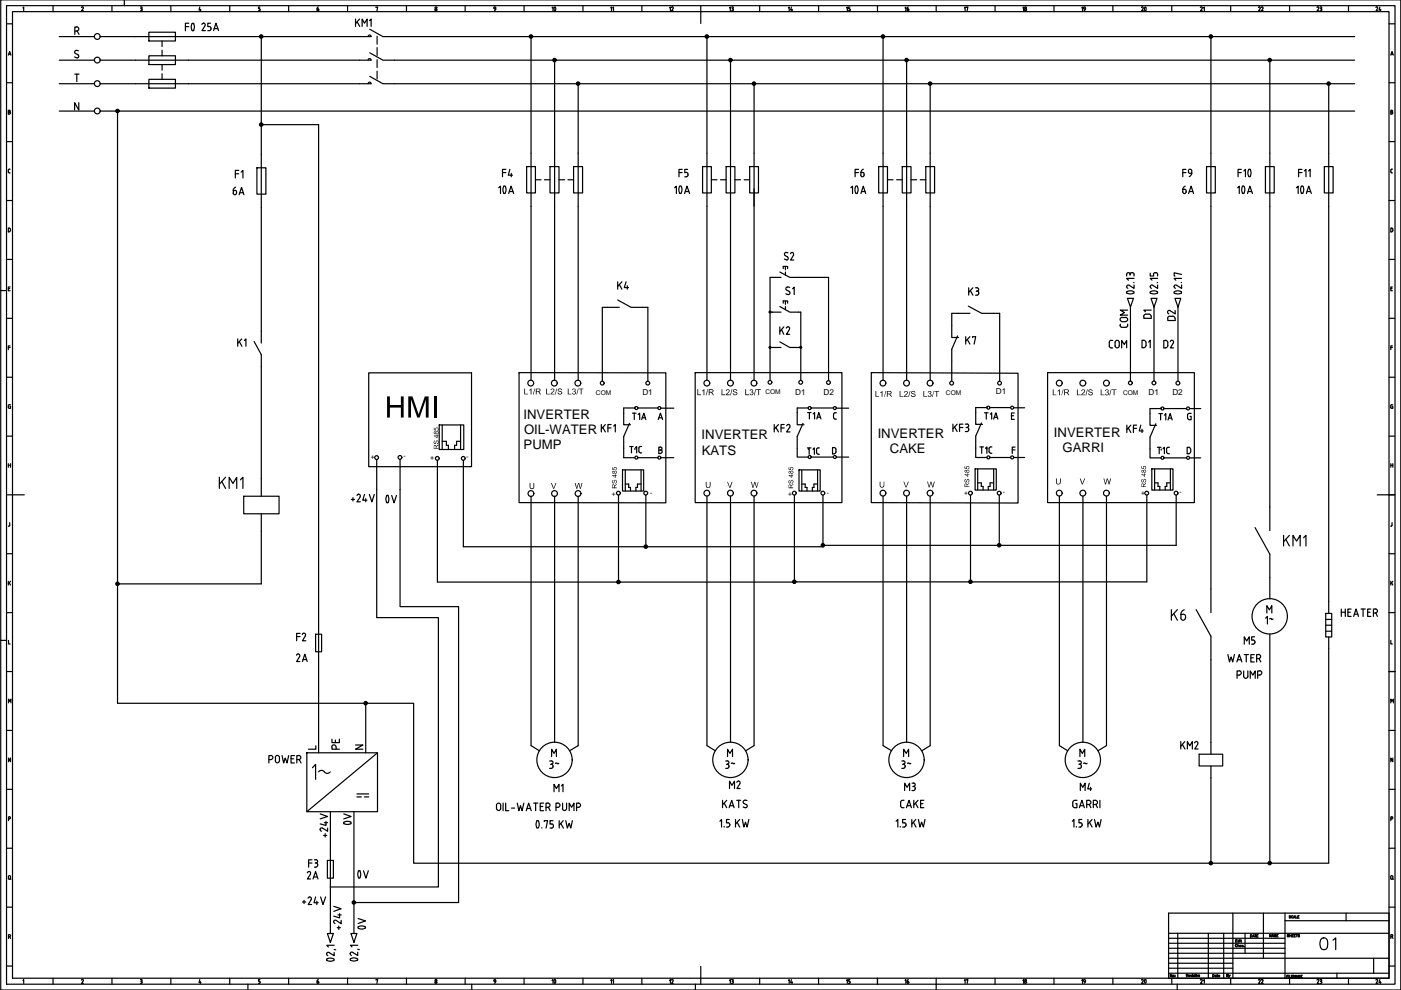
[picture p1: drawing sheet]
<svg xmlns="http://www.w3.org/2000/svg" width="297mm" height="210mm" viewBox="0 0 297 210" stroke-linecap="round" stroke-linejoin="round" font-family="sans-serif">
<!-- layer: 035 -->
<g fill="none" stroke="#000" stroke-width=".25">
<path d="M.2 0h296.8v209.9h-296.8zM26.4 0v1.2M1.4 5.1h1.3M1.4 17.5h1.3M1.8 11.7l.3-.8 .2 .8M1.8 11.5h.4M2.7 2.5h291.8v204.9h-291.8zM4.9 1.7l.1-.2v.8M11.2 1.2v1.3M17.5 1.5l-.2 .1M17.5 1.5l.2 .2M17.6 1.8l-.3 .5h.4"/>
<path d="M23.7 1.2v1.3M29.8 1.5h.2M29.9 1.8h.1M29.9 1.5l.2 .1-.2 .2M29.9 1.8l.2 .2M30.1 2v.2l-.3 .1M36.2 1.2v1.3M48.7 1.2v1.3M55.1 1.5h-.3v.3l.3 .2M55.1 2v.2l-.3 .1M61.2 1.2v1.3M73.7 1.2v1.3"/>
<path d="M79.7 1.6l.4-.1-.2 .8M86.2 1.2v1.3M92.2 2l.2-.2 .2 .2M92.3 2v.1M92.6 2l-.2 .3-.2-.2M98.6 1.2v1.3M111.1 1.2v1.3M123.6 1.2v1.3M136.1 1.2v1.3M148.6 1.2v1.3M161.1 1.2v1.3M173.6 1.2v1.3"/>
<path d="M186 1.2v1.3M198.5 1.2v1.3M211 1.2v1.3M223.5 1.2v1.3M236 1.2v1.3M248.4 1.2v1.3M260.9 1.2v1.3M273.4 1.2v1.3M285.9 1.2v1.3M294.5 5.1h1.2M294.5 17.5h1.2M294.9 11.7l.2-.8 .3 .8"/>
<path d="M295 11.5h.3M1.4 30h1.3M294.5 30h1.2M294.9 36.1v.3l.2 .2M295.1 36.7h.1M295.2 35.9l-.3 .2M1.4 42.5h1.3M1.4 55h1.3M294.5 42.5h1.2M294.5 55h1.2M1.4 80h1.3M1.4 67.5h1.3"/>
<path d="M1.8 73.7h.3M2.1 73.3h-.3v.8M294.5 67.5h1.2M294.5 80h1.2M294.9 61.2h.2M294.9 73.7h.3M295.2 60.8h-.3v.9h.3M295.2 73.3h-.3v.8M1.4 92.5h1.3M294.5 92.5h1.2M1.4 104.9h1.3M1.4 117.4h1.3"/>
<path d="M1.8 111.6h.1M2.1 110.8v.6M2.1 111.4l-.2 .2M294.5 104.9h1.2M294.5 117.4h1.2M294.9 111.6h.1M295.1 111.4l-.2 .2M295.1 110.8v.6M.2 135.8h1.2M1.4 129.9h1.3M1.8 135.8v.7h.3M294.5 129.9h1.2"/>
<path d="M294.9 135.8v.7h.3M1.4 142.4h1.3M1.4 154.9h1.3M1.8 149v-.8l.3 .5 .2-.5v.8M294.5 142.4h1.3M294.5 154.9h1.3M1.4 167.4h1.3M1.4 179.8h1.3M2 173.2l.2 .2v.2h-.4M2 173.2h-.2v.8M2.2 160.7v.8l-.4-.8v.8M294.5 167.4h1.3"/>
<path d="M294.5 179.8h1.3M295.1 173.2l.2 .2-.1 .2h-.3M295.1 173.2h-.2v.8M1.4 192.3h1.3M2 198.1l.2 .3v.1l-.4 .1M2 198.2h-.2v.8M2.1 198.6l.1 .4M247.8 200h24.6M247.8 198.9h24.6M249.7 197.9v9.5M256.2 197.9v9.5M259.4 197.9v9.5"/>
<path d="M264 197.9v4.2M267.9 193.6v9.6M272.4 195.2h22.1M285.4 193.6v1.6M294.5 192.3h1.3M295.1 198.1l.2 .3-.1 .1-.3 .1M295.1 198.2h-.2v.8M295.1 198.6l.2 .4M1.4 204.8h1.3M4.9 207.9l.1-.2v.8M11.2 207.4v1.3M17.5 207.7l-.2 .1"/>
<path d="M17.5 207.7l.2 .2-.4 .6h.4M23.7 207.4v1.3M29.8 207.7h.2M29.9 208h.1M29.9 207.7l.2 .1-.2 .2M29.9 208l.2 .3M30.1 208.3l-.3 .2M36.2 207.4v1.3M42.4 207.7l-.2 .6h.4M42.5 208.1v.4M48.7 207.4v1.3M52.6 208.7v1.2"/>
<path d="M55.1 207.7h-.3v.3l.3 .1v.2M55.1 208.3l-.3 .2M61.2 207.4v1.3M67.2 208.3l.2 .2 .2-.2M67.4 208l.1 .2M67.4 208h-.1v.3M67.5 207.7l-.3 .3M67.6 208.3h.1M73.7 207.4v1.3M79.7 207.8l.4-.1-.2 .8M86.2 207.4v1.3M92.2 208.2l.2-.2 .2 .3"/>
<path d="M92.2 208.3l.2 .2 .2-.2M92.3 208.3h.1M98.6 207.4v1.3M100 208.7v1.2M104.7 207.8l.2-.1 .2 .1M104.8 207.9l.1 .2M105.1 207.9v.2h-.2M105.1 208.1l-.3 .4M111.1 207.4v1.3M123.6 207.4v1.3M136.1 207.4v1.3M147.4 208.7v1.2"/>
<path d="M148.6 207.4v1.3M161.1 207.4v1.3M173.6 207.4v1.3M186 207.4v1.3M198.5 207.4v2.5M211 207.4v1.3M223.5 207.4v1.3M236 207.4v1.3M247.8 203.2h13.6M247.8 204.2h13.6M247.8 205.3h13.6M247.8 202.1h24.6"/>
<path d="M247.8 201.1h24.6M247.8 206.3h46.7M248.4 207.4v1.3M249.6 208.7v1.2M273.4 207.4v1.3M283.4 206.3v1.1M285.9 207.4v1.3M294.5 204.8h1.3"/>
<circle cx="92.4" cy="1.6" r=".19"/>
<circle cx="92.4" cy="207.8" r=".19"/>
</g>
<!-- layer: 07 -->
<path d="M1.4 1.2h294.4v207.5h-294.4zM148.6 2.5v2.5M2.7 104.9h2.5M292 104.9h2.5M247.8 193.6h46.7v13.8h-46.7zM247.8 197.9h46.7M261.4 193.6v13.8M272.4 193.6v13.8M148.6 204.9v2.5M261.4 203.2h33.1M291.2 203.2v3.1" fill="none" stroke="#000" stroke-width=".25"/>
<!-- layer: 025 -->
<g fill="none" stroke="#000" stroke-width=".25">
<path d="M262 199.5h.2M262.3 199.2h-.3v.5h.3M262.7 199.5h-.2v.2h.2M262.7 199.2v.5M262.9 199.3h.1M262.9 199.4v.3M263 199.4h.2M263.1 199.2v.5h.2M265.1 198.2l.4 .1-.2 .4h-.2zM265.6 198.7l.2-.5 .2 .5M265.6 198.5h.3M266 198.2h.3"/>
<path d="M266.2 198.2v.5M266.4 198.4h.2M266.8 198.2h-.4v.5h.4M269.5 198.1v.5l-.3-.5v.5M269.6 198.6l.2-.5 .2 .5M269.7 198.5h.2M270.1 198.6v-.5l.2 .5 .2-.5v.5M270.7 198.4h.2M271 198.1h-.3v.5h.3M273.2 198.2h-.3l.3 .3-.1 .1h-.2M273.4 198.1v.5M273.4 198.4h.4"/>
<path d="M273.6 194.2h-.2l-.1 .1 .3 .3h-.3M273.8 198.1v.5M273.9 198.4h.2M274.1 194.3l-.2-.1-.1 .3a.17 .17 0 0 0 .1 .2 .17 .17 0 0 0 .2-.2M274.2 198.1h-.3v.5h.3M274.3 194.7l.1-.5 .2 .5M274.3 194.5h.3M274.4 198.4h.2M274.7 198.1h-.3v.5h.3M274.7 194.2v.5h.3M274.8 198.1h.3M274.9 198.1v.5"/>
<path d="M275.2 194.4h.1M275.4 194.2h-.2v.5h.2M275.5 198.2h-.3l.3 .3-.1 .1h-.2M248.4 206.6v.5l-.3-.5v.5M249.1 207.1h.1M249.1 206.8h.1M251.5 206.8h.3v-.2h-.3v.5M251.7 206.8l.2 .3M252 206.9h.3v-.2a.17 .17 0 0 0-.3 .1 .17 .17 0 0 0 .1 .2 .17 .17 0 0 0 .2 0M257.9 206.8a.17 .17 0 0 0-.3 0 .17 .17 0 0 0 0 .2 .17 .17 0 0 0 .3 0M257.9 206.8v.3M258 206.8h.2"/>
<path d="M262.3 200.4l-.1-.1a.21 .21 0 0 0-.3 .1 .21 .21 0 0 0 .1 .3 .21 .21 0 0 0 .3-.1M262.5 200.5l.2-.1v.4M262.5 200.3v.5M262.9 200.5h.2a.18 .18 0 0 0-.3 0 .18 .18 0 0 0 .2 .3l.1-.1M263.6 200.5a.19 .19 0 0 0-.3 0 .19 .19 0 0 0 .2 .3l.1-.1M263.8 200.7h.1M272.8 207h.2M273.1 206.8h-.3v.5M273.2 206.8v.5M273.5 206.8v.5h.2M273.8 207h.3M274.2 206.8h-.4v.5h.4"/>
<path d="M274.6 206.8v.5l-.3-.5v.5M274.8 207.3l.1-.5 .3 .5M274.8 207.1h.3M275.2 207.3v-.5l.2 .5 .2-.5v.5M275.8 207h.2M276.1 206.8h-.3v.5h.3"/>
<circle cx="248.8" cy="206.9" r=".17"/>
</g>
<g fill="none" stroke="#000" stroke-width=".25">
<path d="M12.6 7.8h7.5M12.6 12.8h7.5M12.6 17.8h7.5M21.3 7.8h7.5M21.3 12.8h7.5M21.3 17.8h7.5M40 7.8h36.2M40 12.8h36.2M40 17.8h36.2M55.4 7.8v24.9M83.7 7.8h203.5M83.7 12.8h203.5"/>
<path d="M83.7 17.8h203.5M112.6 7.8v24.7M117.6 12.8v19.7M122.6 17.8v14.7M149.9 7.8v24.7M154.9 12.8v19.7M159.9 17.8v14.7M187.2 7.8v24.7M192.2 12.8v19.7M197.2 17.8v14.7M256.7 7.8v24.7M269.2 12.8v19.7"/>
<path d="M281.7 17.8v14.7M12.6 23.6h7.5M21.3 23.6h265.9M24.9 23.6v125.5h52.6v10.5M55.4 26.4h12.1v106.2M55.4 44v26.2M112.6 43.7v36.9M117.6 43.7v36.9M122.6 43.7v36.9M149.9 43.7v36.9M154.9 43.7v36.9M159.9 40v40.6"/>
<path d="M169.3 58.8h6.4v21.9M187.2 43.7v36.9M192.2 43.7v36.9M197.2 43.7v36.9M256.7 43.7v81.2M269.2 43.7v63.8M281.7 43.7v83.9M55.4 77.7v23.7M128.8 65.2h-1.1v15.6M136.3 65.2h1.1v15.6M163.3 66.2v14.5M163.3 73.7h.4"/>
<path d="M169.3 73.7h.5M169.8 66.2v14.5M201.8 76.6v4.2M203.1 66.4h-1.3v2.7M210.6 66.4h1.3v14.4M239.7 65.1v15.7M244.7 65.1v15.7M249.8 65.1v15.7M79.9 97.5v33.5h13v57.1h-22.9v9.8M84.8 97.4v31.2h12.4v62.8h-22.2M92.7 97.6v25.8h38.4v-18.4M98.2 97.6v18.3h38.7v-10.9"/>
<path d="M132.2 95.1v1.9h2.4M134.6 95.3h.1M135.2 97h4.3M140.1 97h2.8M140.1 86.5h2.8M169 95.1v1.8h2.4M171.4 95.3h.1M172 96.9h4.7M177.3 96.9h2.6M177.3 86.5h2.6M209.9 86.4h4.4M209.9 97h4.4"/>
<path d="M214.9 97h2.3M214.9 86.5h2.3M243.8 95.2v1.9h2.4M246.2 95.4h.1M246.8 86.6h4.8M246.8 97.1h4.8M252.2 86.6h2.4M252.2 97.1h2.4M55.4 112.7v11.1h-30.5M112.6 105.2v52.9l1.8 1.1M117.6 105.2v52.2M122.6 105.2v52.9l-1.8 1.1"/>
<path d="M149.9 105.2v52.9l1.8 1.1M154.9 105.2v52.2M159.9 105.2v52.9l-1.8 1.1M168.4 105v18.4h37.4M174.5 105v10.9h-37.6M174.5 115.6h37.4M187.2 105.2v52.9l1.8 1.1M192.2 105.2v52.2M197.2 105.2v52.9l-1.8 1.1M205.8 105v18.4h37.3v-18.4M211.9 105v10.6h37.5v-10.6M224.6 105.2v52.9l1.8 1.1"/>
<path d="M229.6 105.2v52.2M234.6 105.2v52.9l-1.8 1.1M131.1 123.4h37.3M256.7 139.9v17.5M269.2 122.5v4.5M269.2 134.5v48.5M281.7 137.6v45.4h-25M67.5 140.1v19.5M77.5 149.1h10.2v33.9h169v-18.1M70 172.1v8.5M75 172.1v25.8"/>
</g>
<!-- layer: 0 -->
<g fill="none" stroke="#000" stroke-width=".25">
<path d="M28.8 12.8h11.2M28.8 17.8h11.2M28.8 7.8h11.2M31.6 6.8h5.6v1.9h-5.6zM31.6 11.8h5.6v1.9h-5.6zM31.6 16.8h5.6v1.9h-5.6zM76.2 12.8h2.5M78 12.7a.32 .32 0 0 1 .4-.3 .32 .32 0 0 1 .3 .3M78 17.7a.32 .32 0 0 1 .4-.3 .32 .32 0 0 1 .3 .3l-2.5 .1M78.4 6.2l2.8 1.6h2.5M78.4 11.2l2.8 1.6h2.5M78.4 16.2l2.8 1.6h2.5"/>
<path d="M54.5 35.6h1.9v5.6h-1.9zM55.4 32.7v11.3M111.7 35.3h1.8v5.6h-1.8zM112.6 32.5v11.2M116.6 35.3h1.9v5.6h-1.9zM117.6 32.5v11.2M121.6 35.3h1.9v5.6h-1.9zM122.6 32.5v11.2M149 35.3h1.8v5.6h-1.8zM149.9 32.5v11.2M154 35.3h1.8v5.6h-1.8zM154.9 32.5v11.2"/>
<path d="M158.9 35.3h1.9v5.6h-1.9zM159.9 32.5v11.2M186.3 35.3h1.9v5.6h-1.9zM187.2 32.5v11.2M191.3 35.3h1.9v5.6h-1.9zM192.2 32.5v11.2M196.3 35.3h1.8v5.6h-1.8zM197.2 32.5v11.2M255.8 35.3h1.9v5.6h-1.9zM256.7 32.5v11.2M269.2 32.5v11.2M280.8 35.3h1.8v5.6h-1.8z"/>
<path d="M281.7 32.5v11.2M53.9 72.4l1.5 2.8v2.5M55.4 70.2v2.5M78.2 79.1h21.8v19.8h-21.8zM110.1 79l31.1 .1v27.5h-31.1zM128.8 65.2h2.5M131 63.6l2.8 1.6h2.5M147.4 79h31.1v27.6h-31.1zM163.7 73.7h1.9M165.3 72.5l2.2 1.2h1.8M184.7 79l31.1 .1v27.6l-31.1-.1zM201.8 69.1v2.5h1.4"/>
<path d="M203 71.2l-1.2 2.9v2.5M203.1 66.4h2.5M205.3 64.9l2.8 1.5h2.5M222.1 79h31.1v27.6h-31.1zM239 63.3h1.3l-.6 1.8zM244 63.3h1.3l-.6 1.8zM93.1 90.1h5.2v5.2h-5.2zM93.8 93.6h.8v.8h.5v.9M93.8 90.1v5.2M97.6 93.6h-.8v.8h-.4v.9M97.6 90.1v5.2M132 99.6h4.5v4.5h-4.5z"/>
<path d="M132.6 99.6v4.5M133.5 89.8l-1.3 2.8v2.5M135.9 99.6v4.5M169.4 99.6h4.5v4.5h-4.5zM170 99.6v4.5M170.3 89.8l-1.3 2.8v2.5M173.3 99.6v4.5M206.7 99.4h4.5v4.5h-4.5zM207.3 99.4v4.5M210.7 99.4v4.5M243.8 92.7v2.5M244.2 99.4h4.5v4.5h-4.5z"/>
<path d="M244.8 99.4v4.5M248.1 99.4v4.5M51.7 105.2h7.5v3.7h-7.5zM55.4 101.4v3.8M55.4 108.9v3.8M132.6 102.6h.7v.7h.4v.8M135.9 102.6h-.7v.7h-.4v.8M170 102.6h.7v.7h.4v.8M173.3 102.6h-.7v.7h-.4v.8M207.3 102.4h.8v.7h.3v.8M210.7 102.4h-.8v.7h-.4v.8M244.8 102.4h.7v.7h.4v.8"/>
<path d="M248.1 102.4h-.7v.7h-.4v.8M266.1 111.9l3.1 5.6v5M269.2 107.5v5M66.9 134.5h1.3v3.7h-1.3zM67.5 132.6v7.5M253.6 129.3l3.1 5.6v5M256.7 124.9v5M281.1 130.1h1.2v5h-1.2zM281.1 131.3h1.2M281.1 132.6h1.2M281.1 133.8h1.2M281.7 127.6v2.5"/>
<path d="M281.7 135.1v2.5M65.1 159.6h14.9v12.5h-14.9zM80 159.6l-14.9 12.5M254.2 159.9h5v2.5h-5zM66.2 162.8l.7-.7v3.1M67.5 163.6l.7-.3 .6 .3M68.8 163.7l.6 .3 .6-.3M75.7 168.3h2.5M256.7 162.4v2.5M69.4 182.4h1.3v3.8h-1.3zM70 180.6v7.5"/>
<circle cx="20.6" cy="17.7" r=".61"/>
<circle cx="20.6" cy="12.7" r=".61"/>
<circle cx="20.6" cy="7.7" r=".61"/>
<circle cx="55.4" cy="7.7" r=".36"/>
<circle cx="55.4" cy="7.7" r=".23"/>
<circle cx="55.4" cy="7.7" r=".11"/>
<circle cx="112.6" cy="7.7" r=".36"/>
<circle cx="112.6" cy="7.7" r=".23"/>
<circle cx="112.6" cy="7.7" r=".11"/>
<circle cx="117.6" cy="12.7" r=".36"/>
<circle cx="117.6" cy="12.7" r=".23"/>
<circle cx="117.6" cy="12.7" r=".11"/>
<circle cx="122.6" cy="17.7" r=".36"/>
<circle cx="122.6" cy="17.7" r=".23"/>
<circle cx="122.6" cy="17.7" r=".11"/>
<circle cx="149.9" cy="7.7" r=".36"/>
<circle cx="149.9" cy="7.7" r=".23"/>
<circle cx="149.9" cy="7.7" r=".11"/>
<circle cx="154.9" cy="12.7" r=".36"/>
<circle cx="154.9" cy="12.7" r=".23"/>
<circle cx="154.9" cy="12.7" r=".11"/>
<circle cx="159.9" cy="17.7" r=".36"/>
<circle cx="159.9" cy="17.7" r=".23"/>
<circle cx="159.9" cy="17.7" r=".11"/>
<circle cx="187.2" cy="7.7" r=".36"/>
<circle cx="187.2" cy="7.7" r=".23"/>
<circle cx="187.2" cy="7.7" r=".11"/>
<circle cx="192.2" cy="12.7" r=".36"/>
<circle cx="192.2" cy="12.7" r=".23"/>
<circle cx="192.2" cy="12.7" r=".11"/>
<circle cx="197.2" cy="17.7" r=".36"/>
<circle cx="197.2" cy="17.7" r=".23"/>
<circle cx="197.2" cy="17.7" r=".11"/>
<circle cx="256.7" cy="7.7" r=".36"/>
<circle cx="256.7" cy="7.7" r=".23"/>
<circle cx="256.7" cy="7.7" r=".11"/>
<circle cx="269.2" cy="12.7" r=".36"/>
<circle cx="269.2" cy="12.7" r=".23"/>
<circle cx="269.2" cy="12.7" r=".11"/>
<circle cx="281.7" cy="17.7" r=".36"/>
<circle cx="281.7" cy="17.7" r=".23"/>
<circle cx="281.7" cy="17.7" r=".11"/>
<circle cx="20.6" cy="23.5" r=".61"/>
<circle cx="24.9" cy="23.5" r=".36"/>
<circle cx="24.9" cy="23.5" r=".23"/>
<circle cx="24.9" cy="23.5" r=".11"/>
<circle cx="55.4" cy="26.4" r=".36"/>
<circle cx="55.4" cy="26.4" r=".23"/>
<circle cx="55.4" cy="26.4" r=".11"/>
<circle cx="163.2" cy="73.7" r=".06"/>
<circle cx="163.2" cy="73.7" r=".19"/>
<circle cx="163.2" cy="73.7" r=".11"/>
<circle cx="169.8" cy="73.7" r=".06"/>
<circle cx="169.8" cy="73.7" r=".19"/>
<circle cx="169.8" cy="73.7" r=".11"/>
<circle cx="79.8" cy="97" r=".4"/>
<circle cx="84.8" cy="97" r=".4"/>
<circle cx="92.7" cy="97.2" r=".4"/>
<circle cx="98.2" cy="97.2" r=".4"/>
<circle cx="112.5" cy="81.2" r=".61"/>
<circle cx="117.5" cy="81.2" r=".61"/>
<circle cx="122.5" cy="81.2" r=".61"/>
<circle cx="127.7" cy="81.2" r=".4"/>
<circle cx="134.9" cy="97" r=".32"/>
<circle cx="137.3" cy="81.2" r=".4"/>
<circle cx="139.8" cy="97" r=".32"/>
<circle cx="139.8" cy="86.5" r=".32"/>
<circle cx="149.9" cy="81.2" r=".61"/>
<circle cx="154.9" cy="81.2" r=".61"/>
<circle cx="159.9" cy="81.2" r=".61"/>
<circle cx="163.2" cy="81.1" r=".4"/>
<circle cx="169.8" cy="81.1" r=".4"/>
<circle cx="171.7" cy="96.9" r=".32"/>
<circle cx="175.6" cy="81.1" r=".4"/>
<circle cx="177" cy="86.5" r=".32"/>
<circle cx="177" cy="96.9" r=".32"/>
<circle cx="187.2" cy="81.2" r=".61"/>
<circle cx="192.2" cy="81.2" r=".61"/>
<circle cx="197.2" cy="81.2" r=".61"/>
<circle cx="201.8" cy="81.2" r=".4"/>
<circle cx="211.9" cy="81.2" r=".4"/>
<circle cx="214.6" cy="97" r=".32"/>
<circle cx="214.6" cy="86.4" r=".32"/>
<circle cx="224.6" cy="81.2" r=".61"/>
<circle cx="229.6" cy="81.2" r=".61"/>
<circle cx="234.6" cy="81.2" r=".61"/>
<circle cx="239.7" cy="81.2" r=".4"/>
<circle cx="244.7" cy="81.2" r=".4"/>
<circle cx="246.5" cy="97.1" r=".32"/>
<circle cx="249.7" cy="81.2" r=".4"/>
<circle cx="251.9" cy="86.6" r=".32"/>
<circle cx="251.9" cy="97.1" r=".32"/>
<circle cx="112.6" cy="104.6" r=".61"/>
<circle cx="117.6" cy="104.6" r=".61"/>
<circle cx="122.6" cy="104.6" r=".61"/>
<circle cx="131.1" cy="104.6" r=".4"/>
<circle cx="136.9" cy="104.6" r=".4"/>
<circle cx="136.9" cy="115.9" r=".36"/>
<circle cx="136.9" cy="115.9" r=".23"/>
<circle cx="136.9" cy="115.9" r=".11"/>
<circle cx="149.9" cy="104.6" r=".61"/>
<circle cx="154.9" cy="104.6" r=".61"/>
<circle cx="159.9" cy="104.6" r=".61"/>
<circle cx="168.4" cy="104.6" r=".4"/>
<circle cx="174.5" cy="104.6" r=".4"/>
<circle cx="174.5" cy="115.6" r=".36"/>
<circle cx="174.5" cy="115.6" r=".23"/>
<circle cx="174.5" cy="115.6" r=".11"/>
<circle cx="187.2" cy="104.6" r=".61"/>
<circle cx="192.2" cy="104.6" r=".61"/>
<circle cx="197.2" cy="104.6" r=".61"/>
<circle cx="205.7" cy="104.6" r=".4"/>
<circle cx="211.8" cy="104.6" r=".4"/>
<circle cx="211.8" cy="115.6" r=".36"/>
<circle cx="211.8" cy="115.6" r=".23"/>
<circle cx="211.8" cy="115.6" r=".11"/>
<circle cx="224.6" cy="104.6" r=".61"/>
<circle cx="229.6" cy="104.6" r=".61"/>
<circle cx="234.6" cy="104.6" r=".61"/>
<circle cx="243.1" cy="104.6" r=".4"/>
<circle cx="249.4" cy="104.6" r=".4"/>
<circle cx="24.9" cy="123.8" r=".36"/>
<circle cx="24.9" cy="123.8" r=".23"/>
<circle cx="24.9" cy="123.8" r=".11"/>
<circle cx="131.1" cy="123.4" r=".36"/>
<circle cx="131.1" cy="123.4" r=".23"/>
<circle cx="131.1" cy="123.4" r=".11"/>
<circle cx="168.4" cy="123.4" r=".36"/>
<circle cx="168.4" cy="123.4" r=".23"/>
<circle cx="168.4" cy="123.4" r=".11"/>
<circle cx="205.7" cy="123.4" r=".36"/>
<circle cx="205.7" cy="123.4" r=".23"/>
<circle cx="205.7" cy="123.4" r=".11"/>
<circle cx="269.2" cy="130.7" r="3.7"/>
<circle cx="77.5" cy="149.1" r=".36"/>
<circle cx="77.5" cy="149.1" r=".23"/>
<circle cx="77.5" cy="149.1" r=".11"/>
<circle cx="117.6" cy="161.1" r="3.7"/>
<circle cx="154.9" cy="161.1" r="3.7"/>
<circle cx="192.2" cy="161.1" r="3.7"/>
<circle cx="229.6" cy="161.1" r="3.7"/>
<circle cx="256.7" cy="183" r=".36"/>
<circle cx="256.7" cy="183" r=".23"/>
<circle cx="256.7" cy="183" r=".11"/>
<circle cx="269.2" cy="183" r=".36"/>
<circle cx="269.2" cy="183" r=".23"/>
<circle cx="269.2" cy="183" r=".11"/>
</g>
<g fill="#000">
<path d="M82.1 84h.6v1.9h2.3v-1.9h.6v4.5h-.6v-2.1h-2.3v2.1h-.6zM86.6 84h.8l1.3 3.9 1.4-3.9h.8v4.5h-.6v-3.7l-1.3 3.7h-.5l-1.3-3.8v3.8h-.6zM92 93.5l.2-.1-.1 .2a.18 .18 0 0 0-.1 .2 .18 .18 0 0 0 .2 .2 .18 .18 0 0 0 .2-.3l.3-.3 .2 .1 .1 .2a.25 .25 0 0 1-.1 .3 .25 .25 0 0 1-.3 0l.2-.1a.21 .21 0 0 0-.1-.4 .21 .21 0 0 0-.2 .3v.1a.33 .33 0 0 1-.5 .1 .33 .33 0 0 1 0-.5zM92 90.7h.1v.4l.3 .1v-.5h.4l.2 .3-.2 .3-.1-.1a.22 .22 0 0 0 .1-.3 .22 .22 0 0 0-.3-.1 .22 .22 0 0 0 0 .4v.1l-.5-.1zM91.9 84h.6v4.5h-.6zM111.2 82.4h.1v1.1h.7v.1h-.8zM112.2 82.7l.5-.3v1.2h-.2v-1l-.2 .2zM113.4 82.4h.1l-.4 1.3h-.1zM115.8 82.4h.2v1.1h.6v.1h-.8zM116.8 82.5l.4-.1 .3 .1v.5l-.6 .5h.6v.1h-.8l.6-.7a.26 .26 0 0 0 .1-.3 .26 .26 0 0 0-.4-.1l-.1 .2h-.2zM118 82.4h.1l-.3 1.3h-.2zM118.3 82.4h.6l.3 .3-.3-.2a.27 .27 0 0 0-.4 0 .27 .27 0 0 0-.1 .4 .27 .27 0 0 0 .4 0h.1a.4 .4 0 0 1 .2 .7 .4 .4 0 0 1-.7 0l-.2-.4h.1l.3 .3a.26 .26 0 0 0 .3 0 .26 .26 0 0 0 .1-.3 .26 .26 0 0 0-.4-.1l-.3-.2z"/>
<path d="M120.4 82.4h.2v1.1h.5v.1h-.7zM121.4 82.5l.3-.1a.29 .29 0 0 1 .3 .2 .29 .29 0 0 1-.1 .3 .39 .39 0 0 1 0 .7 .39 .39 0 0 1-.6-.3h.1a.25 .25 0 0 0 .3 .2 .25 .25 0 0 0 .2-.3 .25 .25 0 0 0-.3-.2l.1-.1a.21 .21 0 0 0 .2-.2 .21 .21 0 0 0-.2-.2 .21 .21 0 0 0-.2 .2h-.2zM122.5 82.4h.2l-.4 1.3h-.1zM122.7 82.4h1v.1h-.4v1.1h-.2v-1.1h-.4zM129.8 99.1h.1v.4h.2a.33 .33 0 0 1 .2-.5 .33 .33 0 0 1 .5 .3 .33 .33 0 0 1-.3 .4l.1-.2a.22 .22 0 0 0 0-.3 .22 .22 0 0 0-.3 0 .22 .22 0 0 0 0 .3v.2l-.5-.2zM147.9 82.5h.1v1.1h.6v.2h-.7zM148.9 82.8l.4-.3v1.3h-.1v-1l-.3 .2zM150 82.5h.1l-.3 1.3h-.2zM153 82.5h.1v1.1h.6v.2h-.7zM154 82.7l.2-.2 .5 .2-.1 .4-.5 .5h.6v.2h-.8l.3-.5a.32 .32 0 0 0 .4-.3 .32 .32 0 0 0-.4-.4l-.1 .3h-.2zM155.1 82.5h.2l-.4 1.3h-.1zM155.4 82.7l.6-.2 .3 .4-.3-.2a.23 .23 0 0 0-.4 0 .23 .23 0 0 0 .3 .3l.1 .1a.42 .42 0 0 1 .2 .6 .42 .42 0 0 1-.7 0l-.2-.3 .5 .3a.27 .27 0 0 0 .4-.3 .27 .27 0 0 0-.4-.2l-.4-.2z"/>
<path d="M158 82.5h.2v1.1h.6v.2h-.8zM159 82.7l.4-.2 .3 .3-.2 .3 .3 .2-.1 .3-.5 .2-.3-.2 .2-.1a.23 .23 0 0 0 .3 .1 .23 .23 0 0 0 .2-.3 .23 .23 0 0 0-.4-.1v-.1a.22 .22 0 0 0 .3-.2 .22 .22 0 0 0-.1-.2 .22 .22 0 0 0-.3 .2h-.2zM160.2 82.5h.1l-.3 1.3h-.2zM160.3 82.5h1v.2h-.4v1.1h-.1v-1.1h-.5zM167.2 99.1h.1v.4h.2a.33 .33 0 0 1 .3-.5 .33 .33 0 0 1 .4 .3 .33 .33 0 0 1-.3 .4l.1-.2a.22 .22 0 0 0 0-.3 .22 .22 0 0 0-.3 0 .22 .22 0 0 0 0 .3v.2l-.5-.2zM185.6 82.9h.2v1.1h.6v.1h-.8zM186.6 83.2l.5-.3v1.2h-.2v-.9l-.2 .2zM187.8 82.9h.1l-.5 1.3zM190.7 82.9h.2v1.1h.6v.1h-.8zM191.8 83l.4-.1 .2 .2v.4l-.6 .5h.7v.1h-.9l.5-.5a.27 .27 0 0 0 .2-.4 .27 .27 0 0 0-.5 0h-.1zM192.9 82.9h.1l-.3 1.3h-.1zM193.2 83.1l.4-.2h.3l.2 .3-.2 .1-.1-.2a.25 .25 0 0 0-.4-.1 .25 .25 0 0 0 0 .3 .25 .25 0 0 0 .3 .1l.4 .2v.3l-.3 .3h-.4l-.3-.5 .4 .3a.27 .27 0 0 0 .4 0 .27 .27 0 0 0 0-.4 .27 .27 0 0 0-.4 0 .36 .36 0 0 1-.3-.5z"/>
<path d="M195.8 82.9h.1v1.1h.7v.1h-.8zM196.8 83.1l.2-.2a.32 .32 0 0 1 .4 .2 .32 .32 0 0 1-.1 .4l.2 .2-.2 .4h-.4l-.2-.2 .2-.1a.24 .24 0 0 0 .3 .2 .24 .24 0 0 0 .2-.3 .24 .24 0 0 0-.4-.1v-.2a.2 .2 0 0 0 .3-.2 .2 .2 0 0 0-.2-.2 .2 .2 0 0 0-.2 .2h-.2zM198 82.9l-.3 1.3h-.1zM198.1 82.9h1v.1h-.4v1.1h-.2v-1.1h-.4zM204.5 98.9h.1v.3l.3 .1a.33 .33 0 0 1 .2-.5 .33 .33 0 0 1 .4 .2 .33 .33 0 0 1-.2 .5l-.1-.2a.21 .21 0 0 0 .1-.3 .21 .21 0 0 0-.3 0 .21 .21 0 0 0 0 .3v.2l-.5-.2zM223.2 82.6h.2v1.1h.6v.1h-.8zM224.2 82.9l.5-.3v1.2h-.2v-1l-.3 .2zM225.4 82.6h.1l-.5 1.2zM228.3 82.6h.2v1.1h.6v.1h-.8zM229.3 82.6h.7v.6l-.6 .5h.7v.1h-.9l.5-.6a.24 .24 0 0 0 .2-.3 .24 .24 0 0 0-.3-.2 .24 .24 0 0 0-.2 .2h-.1zM230.5 82.6h.1l-.3 1.2h-.1zM230.8 82.6h.6l.3 .3h-.2l-.1-.2a.22 .22 0 0 0-.4 0 .22 .22 0 0 0 .1 .3l.4 .2a.46 .46 0 0 1-.1 .7 .46 .46 0 0 1-.7-.3v-.2h.2l.2 .3a.28 .28 0 0 0 .4 0 .28 .28 0 0 0 0-.4 .28 .28 0 0 0-.4-.1l-.3-.2z"/>
<path d="M233.4 82.6h.1v1.1h.7v.1h-.8zM234.3 82.7l.2-.1h.4l.1 .3a.2 .2 0 0 0-.1 .3 .2 .2 0 0 0 .2 .1v.4l-.3 .1h-.3l-.2-.2 .1-.1a.25 .25 0 0 0 .3 .2 .25 .25 0 0 0 .2-.3 .25 .25 0 0 0-.3-.2v-.1a.22 .22 0 0 0 .3-.2 .22 .22 0 0 0-.2-.2 .22 .22 0 0 0-.2 .2h-.2zM235.5 82.6h.2l-.4 1.2h-.1zM235.7 82.6h1v.1h-.4v1.1h-.2v-1.1h-.4zM242 98.9h.1v.3l.3 .1a.34 .34 0 0 1 .2-.5 .34 .34 0 0 1 .4 .2 .34 .34 0 0 1-.3 .5l.1-.2a.22 .22 0 0 0 0-.3 .22 .22 0 0 0-.3 0 .22 .22 0 0 0 0 .3v.2l-.5-.2zM112.3 102.4h.2v.9l.1 .2a.34 .34 0 0 0 .5-.4v-.7h.2l-.1 1.1-.2 .2-.6-.1zM116.8 102.4h.2l.4 1.1 .4-1.1h.2l-.5 1.2h-.2zM121.9 102.4h.1l.3 1.1 .3-1.1h.2l.2 1.1 .3-1.1h.2l-.4 1.2h-.1l-.3-1-.3 1h-.2zM129.8 101.9l.2-.1 .1 .1a.2 .2 0 0 0-.3 .1 .2 .2 0 0 0 .1 .3 .2 .2 0 0 0 .3-.1v-.2a.34 .34 0 0 1 .6-.1 .34 .34 0 0 1-.1 .6h-.2l.1-.2a.25 .25 0 0 0 .1-.3 .25 .25 0 0 0-.3-.1 .25 .25 0 0 0-.1 .3 .32 .32 0 0 1-.5 .2 .32 .32 0 0 1 0-.5zM149.6 102.2h.2v.8l.2 .3 .4-.1 .1-1h.2l-.1 .8a.49 .49 0 0 1-.5 .4 .49 .49 0 0 1-.5-.5zM154.2 102.2h.1l.5 1.1 .3-1.1h.2l-.5 1.2h-.1zM159.2 102.2h.2l.2 1.1 .3-1.1h.2l.3 1.1 .3-1.1h.1l-.3 1.2h-.2l-.3-1.1-.3 1.1h-.2z"/>
<path d="M167.2 101.9l.3-.1v.1a.2 .2 0 0 0-.3 .1 .2 .2 0 0 0 .1 .3 .2 .2 0 0 0 .3-.1l.1-.2a.34 .34 0 0 1 .5-.1 .34 .34 0 0 1-.1 .6h-.2l.1-.2a.25 .25 0 0 0 .1-.3 .25 .25 0 0 0-.3-.1 .25 .25 0 0 0-.1 .3 .32 .32 0 0 1-.5 .2 .32 .32 0 0 1 0-.5zM186.5 102.1h.2v.7a.34 .34 0 0 0 .3 .4 .34 .34 0 0 0 .4-.4v-.7h.1l-.1 1.2-.3 .1-.4-.1-.2-.3zM191.5 102.1h.2l.4 1.1 .4-1.1h.2l-.5 1.2h-.2zM196.6 102.1h.2l.2 1.1 .3-1.1h.2l.3 1.1 .2-1.1h.2l-.3 1.2h-.2l-.3-1.1-.3 1.1h-.2zM204.5 101.7l.3-.1v.1a.19 .19 0 0 0-.2 .1 .19 .19 0 0 0 .1 .3 .19 .19 0 0 0 .2-.1l.1-.2a.32 .32 0 0 1 .5-.1 .32 .32 0 0 1-.2 .5l-.1 .1 .2-.2a.21 .21 0 0 0 0-.4 .22 .22 0 0 0-.4 .2v.1a.32 .32 0 0 1-.4 .2 .32 .32 0 0 1-.1-.5zM223.9 101.4h.2v.9l.2 .3a.35 .35 0 0 0 .3-.1 .35 .35 0 0 0 .1-.3v-.8h.2l-.1 1.1-.2 .2-.6-.1zM228.9 101.4h.2l.4 1.2 .4-1.2h.2l-.5 1.3h-.2zM234 101.4h.1l.3 1.1 .3-1.1h.2l.2 1.1 .3-1.1h.2l-.4 1.3h-.1l-.3-1.1-.3 1.1h-.2zM242 101.7l.3-.1-.1 .1a.22 .22 0 0 0-.2 .3 .22 .22 0 0 0 .4 .1 .22 .22 0 0 0 0-.3l.1-.1a.34 .34 0 0 1 .5 .1 .34 .34 0 0 1-.2 .5l-.2-.1 .2-.1a.25 .25 0 0 0 .1-.3 .25 .25 0 0 0-.3-.1 .25 .25 0 0 0-.1 .3v.1a.32 .32 0 0 1-.5 .1 .32 .32 0 0 1 0-.5z"/>
<path d="M92 91.6l.1-.1 .3 .1a.29 .29 0 0 1 .5 0 .29 .29 0 0 1-.1 .4 .29 .29 0 0 1-.4-.1v.1a.21 .21 0 0 1-.3 0 .21 .21 0 0 1-.1-.2zM92 91.7a.2 .2 0 0 0 .4 0 .2 .2 0 0 0-.4 0zM92.5 91.8a.2 .2 0 0 0 .4 0 .2 .2 0 0 0-.4 0z"/>
<path d="M92 92.3l.7-.1 .2 .3h-.2v.4h-.1zM92.1 92.5l.5 .3v-.3z"/>
<path d="M92 94.5l.1-.1a.24 .24 0 0 1 .3-.1 .24 .24 0 0 1 .1 .3l.4-.4v.2l-.4 .3v.3h.4v.1h-.9zM92.1 94.5v.5h.3v-.5z"/>
<path d="M113.6 82.4h.8l.2 .2a.3 .3 0 0 1 0 .3 .3 .3 0 0 1-.3 .1l.4 .6h-.2l-.4-.5h-.3v.5h-.2zM113.8 82.5v.4h.3a.22 .22 0 0 0 .3-.1 .22 .22 0 0 0-.2-.3z"/>
<path d="M129.8 100l.1-.2 .3 .2 .2-.2 .4 .1v.3l-.2 .2h-.3l-.1-.1a.26 .26 0 0 1-.4 0 .26 .26 0 0 1 0-.3zM129.9 100.1a.15 .15 0 0 0 .3 0 .15 .15 0 0 0-.3 0zM130.3 100.1a.2 .2 0 0 0 .4 0 .2 .2 0 0 0-.4 0z"/>
<path d="M150.3 82.5h.7l.2 .2a.32 .32 0 0 1 0 .4 .32 .32 0 0 1-.3 .1l.5 .6h-.2l-.4-.6h-.4v.6h-.1zM150.4 82.7v.4h.4a.22 .22 0 0 0 .3-.2 .22 .22 0 0 0-.3-.2z"/>
<path d="M167.2 100l.1-.2 .4 .2 .1-.2 .4 .1v.3l-.2 .2h-.2l-.2-.1a.26 .26 0 0 1-.4 0 .26 .26 0 0 1 0-.3zM167.3 100.1a.15 .15 0 0 0 .3 0 .15 .15 0 0 0-.3 0zM167.7 100.1a.2 .2 0 0 0 .4 0 .2 .2 0 0 0-.4 0z"/>
<path d="M188 82.9h.6a.35 .35 0 0 1 .4 .3 .35 .35 0 0 1-.3 .4l.4 .5h-.2l-.4-.5h-.3v.5h-.2zM188.2 83v.5h.4a.22 .22 0 0 0 .3-.3 .22 .22 0 0 0-.3-.2z"/>
<path d="M204.5 99.7l.4-.1 .1 .2 .3-.2 .2 .4-.1 .2h-.4v-.2l-.3 .2-.2-.2zM204.6 99.9a.17 .17 0 0 0 .3 0 .17 .17 0 0 0-.3 0zM205 99.9a.21 .21 0 0 0 .4 0 .21 .21 0 0 0-.4 0z"/>
<path d="M225.6 82.6l1 .1v.4l-.3 .1 .4 .6h-.2l-.5-.6h-.2v.6h-.2zM225.8 82.7v.4h.4a.22 .22 0 0 0 .3-.2 .22 .22 0 0 0-.3-.2z"/>
<path d="M242 99.8l.8-.2 .2 .4a.29 .29 0 0 1-.3 .2 .29 .29 0 0 1-.3-.2v.1a.24 .24 0 0 1-.3 .1 .24 .24 0 0 1-.1-.3zM242.1 99.9a.16 .16 0 0 0 .3 0 .16 .16 0 0 0-.3 0zM242.5 99.9a.21 .21 0 0 0 .4 0 .21 .21 0 0 0-.4 0z"/>
<path d="M129.8 100.7h.6l.1-.1 .3 .3h-.3v.4h-.1zM129.9 100.9l.5 .2v-.2z"/>
<path d="M129.8 102.8a.27 .27 0 0 1 .3-.1 .27 .27 0 0 1 .2 .3l.5-.4v.2l-.5 .3v.2h.5v.2h-1zM129.9 102.8v.5h.3v-.4z"/>
<path d="M167.2 100.7h.6l.2-.1 .2 .3h-.2v.4h-.2zM167.4 100.9l.4 .2v-.2z"/>
<path d="M167.2 102.8a.27 .27 0 0 1 .3-.1 .27 .27 0 0 1 .3 .3l.4-.4v.2l-.4 .3v.2h.4v.2h-1zM167.4 102.8l-.1 .5h.3v-.4z"/>
<path d="M204.5 100.5h.6l.2-.2v.2l.2 .1h-.2v.5h-.2zM204.7 100.6l.4 .3v-.3z"/>
<path d="M204.5 102.6l.4-.1 .1 .3 .5-.4v.2l-.5 .3v.2h.5v.2h-1zM204.7 102.6l-.1 .5h.4l-.1-.4z"/>
<path d="M242 100.5h.6l.2-.2v.2l.2 .1h-.2v.5h-.2zM242.2 100.6l.4 .3v-.3z"/>
<path d="M242 102.5a.31 .31 0 0 1 .4 0 .31 .31 0 0 1 .2 .3l.4-.4v.2l-.4 .3v.2h.4v.2h-1zM242.2 102.6l-.1 .5h.3v-.4z"/>
</g>
<!-- layer: MISC -->
<path d="M117 160.4v-1.6l.5 .9 .5-.9v1.6M154.2 160.4v-1.6l.6 .9 .5-.9v1.6M191.6 160.4v-1.6l.5 .9 .5-.9v1.6M229 160.4v-1.6l.5 .9 .5-.9v1.6" fill="none" stroke="#000" stroke-width=".25"/>
<!-- layer: DESC -->
<g fill="none" stroke="#000" stroke-width=".25">
<path d="M274.9 39.8l.3-.3v1.5M275.9 39.5l.2-.1a1.08 1.08 0 0 1 0 1.6l-.2-.1M275.9 39.5a1.46 1.46 0 0 0 0 1.4M277 41l.5-1.5 .5 1.5M277.1 40.6h.8M105.3 170.5a.44 .44 0 0 1 .5-.2 .44 .44 0 0 1 .4 .4v.7a.44 .44 0 0 1-.5 .4 .44 .44 0 0 1-.4-.4zM106.7 170.3v1.6M107.2 170.3v1.6h.7M108.4 171.3h.7M109.7 170.3l.3 1.6 .3-1.1 .4 1.1 .4-1.6M111.6 171.9l.5-1.6 .5 1.6M111.7 171.4h.8"/>
<path d="M113.1 170.3h.9M113.6 170.3v1.6M113.8 174.1h.4M113.8 174.1a1.16 1.16 0 0 0 .2 1.5l.2-.1a1.46 1.46 0 0 0 0-1.4M114.5 171h.6M114.9 175.5v.1M115.3 170.3h-.8v1.6h.8M115.4 174.2v-.2h.7l-.3 1.6M115.8 171.2h.4a.44 .44 0 0 0 .4-.5 .44 .44 0 0 0-.4-.4h-.4v1.6M116.3 171.2l.4 .7M117.2 174h-.6v.7h.6l.1 .3M117.3 175.1l-.1 .4-.6 .1"/>
<path d="M117.9 171.2h.4a.44 .44 0 0 0 .4-.5 .44 .44 0 0 0-.4-.4h-.4v1.6M118.6 174v1.6M118.9 174.6l.6 1M119.3 170.3l-.1 1.1a.44 .44 0 0 0 .5 .4 .44 .44 0 0 0 .4-.4v-1.1M119.4 174l-.8 1M120 174l.3 1.6 .4-1 .3 1 .4-1.6M120.7 171.9v-1.6l.5 .9 .5-.9v1.6M122.2 171.2h.4a.44 .44 0 0 0 .5-.5 .44 .44 0 0 0-.4-.4h-.5v1.6M152.6 174.1l.4-.3v1.6M153.2 169.7v1.6M153.5 175.2v.2M153.5 170.3l.6 1"/>
<path d="M154.1 169.7l-.9 1M154.4 174.4l.3 .4M154.6 171.3l.5-1.6 .5 1.6M154.6 173.8h-.6v.7h.4M154.7 175l-.2 .3-.5 .1M154.8 174.8v.2M154.8 170.8h.7M155.9 173.8v1.6M156.3 174.3l.5 1.1M156.6 169.7v1.6M156.8 173.8l-.9 .9M157.4 173.8l.3 1.6 .4-1.1 .3 1.1 .4-1.6"/>
<path d="M157.9 169.7l-.3 .1v.3l.7 .5M158.2 170.6a.4 .4 0 0 1 .1 .6 .4 .4 0 0 1-.6 0l-.1-.1M190 174.1l.4-.3v1.6M190.9 175.2v.2M191.4 175.4h.4M191.7 174.4l.4 .4-.1 .3-.3 .2M192 173.8h-.6v.7h.4M193.3 173.8v1.6M193.7 174.3l.5 1.1M194.2 173.8l-.9 .9M194.7 173.8l.4 1.6 .3-1.1 .4 1.1 .3-1.6M227.4 174.1l.3-.3v1.6"/>
<path d="M227.4 170.2v.6M227.4 170.8l.3 .4 .2 .1M228.1 170.4h.2v.9h-.4M228.2 175.2v.2M228.8 171.3l.6-1.6 .5 1.6M229 170.8h.7M229.1 174.4l.3 .2v.5l-.6 .3M229.3 173.8h-.5v.7h.3M230.7 173.8v1.6M230.9 169.7h-.5v1.6M231 170.6l.3 .7M231 174.3l.5 1.1"/>
<path d="M231.5 173.8l-.8 .9M232.1 173.8l.3 1.6 .4-1.1 .3 1.1 .4-1.6M232.3 169.7h-.5v1.6M232.4 170.6l.3 .7M233.2 169.7v1.6"/>
</g>
<!-- layer: WIREFIXED -->
<path d="M15.8 12.1l.6 .1M15.9 15.7h.8M16.1 11.4l.4 .2M16.3 5.7a.44 .44 0 0 1 .4 .4 .44 .44 0 0 1-.4 .5h-.4M16.3 5.7h-.4v1.6M16.3 15.7v1.6M16.4 6.6l.3 .7M16.5 11.6l.2 .4-.4 .3M16.6 10.8a.43 .43 0 0 0-.6-.1 .43 .43 0 0 0 0 .7M16.7 21.8v1.5l-.9-1.5v1.5" fill="none" stroke="#000" stroke-width=".25"/>
<!-- layer: XREF -->
<g fill="none" stroke="#000" stroke-width=".25">
<path d="M238.9 58.2a.36 .36 0 0 1 .3-.4 .36 .36 0 0 1 .4 .4M238.9 58.2v.3M239.6 58.2v.1M239.9 57.8l-.3 .4M239.9 57.8h.2M240.1 57.8l.3 .4M240.4 59.9h.1M240.4 59h-1.5l.4 .4M240.4 58.2v.3M243.9 57.9v.6h.7v-.3M244.9 57.8l-.4 .4M244.9 57.8h.2"/>
<path d="M245.1 57.8l.3 .4M245.3 59.9h.1M245.4 59h-1.5l.3 .4M245.4 58.2v.3M250.4 59.9h.1M250.5 59h-1.6l.4 .4M250.5 58.2l-1.6-.4v.7h.2M238.9 61.9l.1-.1a1.08 1.08 0 0 1 1.4 .2 1.18 1.18 0 0 1-1.6 0zM239.4 60.5a.36 .36 0 0 0-.5 .1 .36 .36 0 0 0 .2 .5M240.4 60.4v.7l-1-.6M243.9 61.8v.4M244 61.8a1.08 1.08 0 0 1 1.4 .2l-.1 .2a1.46 1.46 0 0 1-1.3 0"/>
<path d="M244.4 60.5a.36 .36 0 0 0-.5 .1 .36 .36 0 0 0 .2 .5M245.4 60.4v.7l-1-.6M248.9 60.8l.3 .3M249.5 60.5a.36 .36 0 0 0-.6 .3M250.4 61.8v.4M250.4 61.8a1.17 1.17 0 0 0-1.5 .2l.1 .2a1.46 1.46 0 0 0 1.4 0M250.5 60.4v.7l-1-.6M69.3 203.6a1.46 1.46 0 0 0 1.4 0M69.8 202a.36 .36 0 0 0-.5 .1 .36 .36 0 0 0 .2 .5M70.7 203.3a1.08 1.08 0 0 0-1.5 .2l.1 .2M70.8 203.3v.4M70.9 201.9v.7l-1.1-.6"/>
<path d="M70.9 200.4h-1.6l.3 .4M70.9 201.3l.3 .1M74.2 202.2l.3 .4M74.3 203.6a1.46 1.46 0 0 0 1.4 0M75.7 203.3a1.08 1.08 0 0 0-1.5 .1l.1 .2M75.8 203.3v.3M75.8 201.9v.7l-1-.7"/>
</g>
<!-- layer: TAGS -->
<g fill="none" stroke="#000" stroke-width=".25">
<path d="M275.3 36.6h.7M276 35.9h-.7v1.6M276.5 36.3l.4-.4v1.6M277.4 36.3l.4-.4v1.6M133.5 94.7h.7M133.9 94.7v1.3M134.7 95l.3-.3v1.3M135.8 94.7l-.3 .3v.8l.3 .2M135.8 94.7h.2M135.8 96h.2M139.6 89l.4-1.4 .5 1.4M139.7 95.4h.4"/>
<path d="M139.7 88.6h.6M140 94.8a.3 .3 0 0 1 .4 .3 .3 .3 0 0 1-.4 .3 .36 .36 0 0 1 .4 .4 .36 .36 0 0 1-.4 .3M140.1 94.8h-.4v1.4h.4M171.2 95h.7M171.6 95v1.3M172.4 95.3l.3-.3v1.3M173.1 96l.3 .3M173.4 95l-.2 .1-.1 .9M173.5 95h.2M173.5 96.3h.2M176.7 88.5l.3 .3M176.8 94.9l.4 .2v.7"/>
<path d="M176.9 94.9h-.4v1.3h.4M177 87.5l-.3 .3M177.1 88.9h.2M177.1 87.5h.2M177.2 95.8l-.4 .4M214.4 88.2h.5M214.6 95.4h.6M215 87.6h-.6v1.3h.6M215.2 94.8h-.6v1.4M245.4 94.8h.8M245.8 94.8v1.4M246.6 95.1l.3-.3v1.4"/>
<path d="M247.3 95.2l.1 .8 .3 .2M247.7 94.8l-.4 .4M247.7 94.8h.2M247.7 96.2h.2M251.8 88v.6M251.8 88.6l.3 .4M252.3 88.3h.2v.7h-.3M252.4 95.2l-.2-.3-.5-.1v1.4l.5-.1 .2-.3M252.5 95.3v.5M252.5 87.6l-.5 .1-.2 .3M284.4 129.1v1.6M284.4 129.8h.8"/>
<path d="M285.2 129.1v1.6M285.8 129.8h.5M286.5 129.1h-.7v1.6h.7M287 130.7l.5-1.6 .5 1.6M287.1 130.2h.8M288.6 129.1h.9M289 129.1v1.6M290 129.8h.5M290.6 129.1h-.6v1.6h.6M291.2 130h.4M291.6 129.1a.44 .44 0 0 1 .4 .4 .44 .44 0 0 1-.4 .5M291.6 129.1h-.4v1.6"/>
<path d="M291.7 130l.3 .7"/>
</g>
<!-- layer: LINK -->
<g fill="none" stroke="#000" stroke-width=".25">
<path d="M34.4 8.7v1.2M34.4 10.6v1.2M34.4 13.7v1.2M34.4 15.6v1.2M80 7.7v1.7M80 10.1v1.6M80 12.7v1.6M80 15.1v1.6M113.5 38.1h1.2M115.4 38.1h1.2M118.5 38.1h1.2M120.4 38.1h1.2"/>
<path d="M150.8 38.1h1.2M152.8 38.1h1.2M155.8 38.1h1.2M157.8 38.1h1.1M188.2 38.1h1.1M190.1 38.1h1.2M193.2 38.1h1.1M195.1 38.1h1.2"/>
</g>
<g font-size="6.6">
<text x="261.4" y="39.5">F10</text>
<text x="103.4" y="43">10A</text>
<text x="140.8" y="43">10A</text>
<text x="178.2" y="43">10A</text>
<text x="78.7" y="108.7">0V</text>
</g>
<g font-size="6.2">
<text x="37.4" y="8.5">F0</text>
<text x="164.7" y="57.2">S2</text>
<text x="164.7" y="64.6">S1</text>
<text x="76.2" y="178.2" transform="rotate(-90 76.2 178.2)">0V</text>
<text x="72.7" y="188">0V</text>
<text x="79.4" y="200.4" transform="rotate(-90 79.4 200.4)">0V</text>
</g>
<g font-size="5.7">
<text x="45.5" y="104.8">KM1</text>
<text x="271.3" y="117.1">KM1</text>
<text x="279" y="202.5">01</text>
</g>
<text font-size="5.3" x="247.3" y="132.6">K6</text>
<g font-size="4.9">
<text x="42" y="7.8">25A</text>
<text x="105.5" y="38.8">F4</text>
<text x="143.2" y="38.8">F5</text>
<text x="180.3" y="38.8">F6</text>
<text x="249.8" y="38.8">F9</text>
<text x="48.7" y="42.7">6A</text>
<text x="249.8" y="42.3">6A</text>
<text x="204.6" y="63.9">K3</text>
<text x="250.5" y="69.1" transform="rotate(-90 250.5 69.1)">D2</text>
<text x="49.4" y="74.8">K1</text>
<text x="234.2" y="75.1">COM</text>
<text x="245.9" y="75.1">D2</text>
<text x="201.1" y="92.8">KF3</text>
<text x="62.1" y="137.2">F2</text>
<text x="262.8" y="137.9">M5</text>
<text x="271.3" y="133.7" transform="rotate(-90 271.3 133.7)">1~</text>
<text x="249.4" y="160.2">KM2</text>
<text x="56.1" y="163">POWER</text>
<text x="190.1" y="172.5">CAKE</text>
<text x="190.9" y="169">M3</text>
<text x="228.2" y="169">M4</text>
<text x="64.6" y="185.2">F3</text>
<text x="73.7" y="198.3" transform="rotate(-90 73.7 198.3)">+24V</text>
</g>
<g font-size="4.4">
<text x="115.4" y="3.9">10</text>
<text x="240.6" y="3.9">20</text>
<text x="74.4" y="6.7">KM1</text>
<text x="49" y="38.8">F1</text>
<text x="130.2" y="62.4">K4</text>
<text x="164.4" y="72">K2</text>
<text x="240.2" y="70.6" transform="rotate(-90 240.2 70.6)">COM</text>
<text x="245.2" y="68.8" transform="rotate(-90 245.2 68.8)">D1</text>
<text x="203.9" y="74.1">K7</text>
<text x="240.9" y="74.8">D1</text>
<text x="170.4" y="90">T1A</text>
<text x="126.6" y="92.8">KF1</text>
<text x="133.3" y="90.3">T1A</text>
<text x="163.3" y="92.8">KF2</text>
<text x="238.1" y="92.8">KF4</text>
<text x="244.8" y="90.3">T1A</text>
<text x="206.7" y="97.4">T1C</text>
<text x="73.7" y="107.6">+24V</text>
<text x="62.1" y="141.5">2A</text>
<text x="259.3" y="141.5">WATER</text>
<text x="261.4" y="145">PUMP</text>
<text x="73" y="160.2" transform="rotate(-90 73 160.2)">PE</text>
<text x="115.7" y="164">3~</text>
<text x="153.1" y="164">3~</text>
<text x="190.1" y="164">3~</text>
<text x="227.5" y="164">3~</text>
<text x="116.4" y="169">M1</text>
<text x="153.8" y="168.3">M2</text>
<text x="70.6" y="178.9" transform="rotate(-90 70.6 178.9)">+24V</text>
<text x="63.1" y="193">+24V</text>
<text x="115.4" y="209.9">10</text>
<text x="240.6" y="209.9">20</text>
</g>
<g font-size="4">
<text x="207.8" y="90">T1A</text>
<text x="74.4" y="160.2">N</text>
<text x="169.3" y="209.9" transform="rotate(-90 169.3 209.9)">14</text>
<text x="190.9" y="209.9">16</text>
<text x="231.4" y="209.9" transform="rotate(-90 231.4 209.9)">19</text>
<text x="269.2" y="209.9" transform="rotate(-90 269.2 209.9)">22</text>
<text x="281.5" y="209.9" transform="rotate(-90 281.5 209.9)">23</text>
<text x="290.7" y="209.9">24</text>
</g>
<g font-size="3.5">
<text x="66.3" y="3.5">6</text>
<text x="103.4" y="3.5">9</text>
<text x="141.1" y="3.5">12</text>
<text x="153.8" y="3.5">13</text>
<text x="166.2" y="3.5">14</text>
<text x="181.3" y="3.5" transform="rotate(-90 181.3 3.5)">15</text>
<text x="190.9" y="3.5">16</text>
<text x="206.4" y="3.5" transform="rotate(-90 206.4 3.5)">17</text>
<text x="215.9" y="3.5">18</text>
<text x="228.2" y="3.5">19</text>
<text x="256.5" y="3.5" transform="rotate(-90 256.5 3.5)">21</text>
<text x="266" y="3.5">22</text>
<text x="278.3" y="3.5">23</text>
<text x="290.7" y="3.5">24</text>
<text x=".7" y="25.4">B</text>
<text x="293.9" y="25.4">B</text>
<text x=".7" y="37.7">C</text>
<text x=".7" y="50.4">D</text>
<text x="293.9" y="50.4">D</text>
<text x=".7" y="62.8">E</text>
<text x=".7" y="87.8">G</text>
<text x="293.9" y="87.8">G</text>
<text x=".7" y="100.2">H</text>
<text x="293.9" y="100.2">H</text>
<text x=".7" y="125.2">K</text>
<text x="293.9" y="125.2">K</text>
<text x="293.9" y="150.3">M</text>
<text x="64.6" y="160.2">L</text>
<text x="293.9" y="162.6">N</text>
<text x=".7" y="187.7">Q</text>
<text x="293.9" y="187.7">Q</text>
<text x="143.9" y="209.9" transform="rotate(-90 143.9 209.9)">12</text>
<text x="156.6" y="209.9" transform="rotate(-90 156.6 209.9)">13</text>
<text x="181.3" y="209.9" transform="rotate(-90 181.3 209.9)">15</text>
<text x="206.4" y="209.9" transform="rotate(-90 206.4 209.9)">17</text>
<text x="218.7" y="209.9" transform="rotate(-90 218.7 209.9)">18</text>
<text x="256.5" y="209.9" transform="rotate(-90 256.5 209.9)">21</text>
<text x="262.1" y="208.5" transform="rotate(-90 262.1 208.5)">By</text>
</g>
<g font-size="3.1">
<text x="131.2" y="3.5" transform="rotate(-90 131.2 3.5)">11</text>
<text x="131.2" y="209.9" transform="rotate(-90 131.2 209.9)">11</text>
</g>
<g font-size="2.8">
<text x="111" y="88.9">INVERTER</text>
<text x="111" y="95.1">PUMP</text>
<text x="111.1" y="92">OIL-WATER</text>
<text x="148.7" y="93.1">INVERTER</text>
<text x="186.1" y="92.9">INVERTER</text>
<text x="223.5" y="92.7">INVERTER</text>
<text x="225.3" y="95.9">GARRI</text>
<text x="148.8" y="96.4">KATS</text>
<text x="188.7" y="96.1">CAKE</text>
</g>
<g font-size="1.7">
<text x="136.2" y="83.7">D1</text>
<text x="168.6" y="83.7">D1</text>
<text x="174.6" y="83.7">D2</text>
<text x="211.1" y="83.6">D1</text>
<text x="243.5" y="83.8">D1</text>
<text x="248.6" y="83.8">D2</text>
</g>
<g font-size="1.5">
<text x="91.2" y="97.6">+</text>
<text x="98.9" y="97.3">-</text>
</g>
<g font-size="1.4">
<text x="126.4" y="83.7">COM</text>
<text x="162.3" y="83.6">COM</text>
<text x="200.6" y="83.7">COM</text>
<text x="238.1" y="83.7">COM</text>
<text x="78.6" y="97.4">+</text>
<text x="85.6" y="97.2">-</text>
<text x="129.7" y="105.1">+</text>
<text x="137.9" y="105">-</text>
<text x="167.1" y="105.1">+</text>
<text x="175.3" y="105">-</text>
<text x="204.4" y="104.9">+</text>
<text x="212.6" y="104.7">-</text>
<text x="241.9" y="104.9">+</text>
<text x="250.1" y="104.7">-</text>
</g>
</svg>
